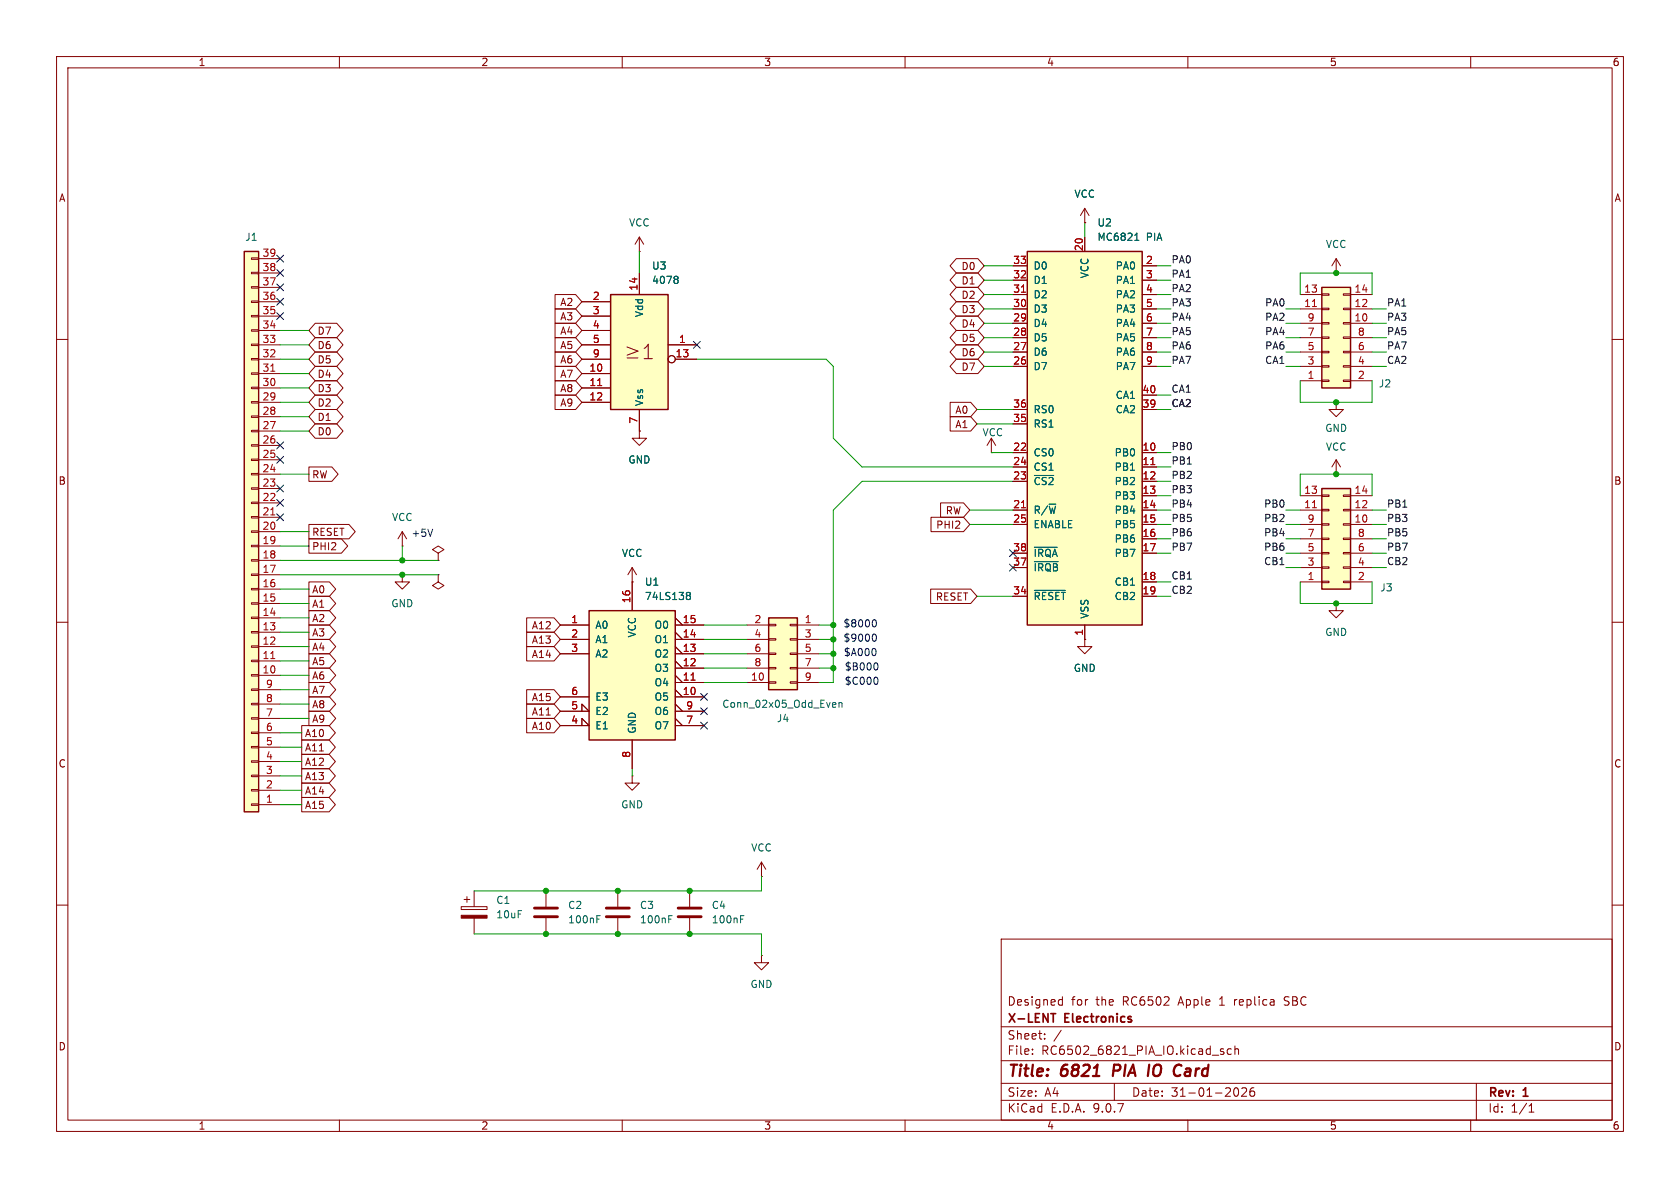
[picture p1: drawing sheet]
<svg xmlns="http://www.w3.org/2000/svg" width="297mm" height="210mm" viewBox="0 0 297 210" stroke-linecap="round" stroke-linejoin="round" font-family="sans-serif">
<g fill="none" stroke="#840000" stroke-width=".18">
<path d="M10 10h277v190h-277zM12 12h273v186h-273zM60 10v2M110 10v2M160 10v2M210 10v2M260 10v2M10 60h2M285 60h2M10 110h2M285 110h2M10 160h2"/>
<path d="M177 166h108v32h-108zM187.4 176.7l.4 .1M187.8 176.2v1.5M187.8 177.6l-.4 .1M227 177.6l.2 .1M227.2 176.3l-.2 .2 .2 .3M285 160h2M60 198v2M110 198v2M160 198v2M177 194.5h108M177 191.5h108"/>
<path d="M177 187.5h108M177 181.5h108M182.5 186.3v.1M182.5 185.5v.1M184.7 183.6v.1M184.7 182.8v.1M187.6 182.1l-1.3 2M197 191.5v3M210 198v2M215.8 185.8l.5 .2 .1 .1-.1 .2-.4 .1M215.8 185.5h.5M217.7 185.5l-.5-.1-.2 .3v.4l.1 .2h.6"/>
<path d="M218.3 192.4l.2-.1a.81 .81 0 0 1 .5 .6 .81 .81 0 0 1-.3 .8h-.4M218.3 185.5l.2-.1 .4 .1 .1 .9M218.3 184.9v1.5M219.5 192.4l.6-.1 .2 .1 .1 .3-.9 1.1h.9M221.7 192.3a.59 .59 0 0 0-.7 .6v.6l.1 .2 .4 .1 .2-.1 .1-.5-.1-.3h-.5l-.2 .3M260 198v2M261 191.5v6.5M270.3 196.6h.9M270.3 195.5l.4-.4v1.5"/>
</g>
<path d="M197 188.2l-.3 2M203.2 188.2l-.3 2M208.5 188.2l.4 .2M208.7 190l-.1 .1" fill="none" stroke="#840000" stroke-width=".4"/>
<path d="M185.8 179.2h.8" fill="none" stroke="#840000" stroke-width=".3"/>
<path d="M233.7 50.8h5.1v17.8h-5.1z" fill="#ffffc2"/>
<path d="M233.7 50.8h5.1v17.8h-5.1z" fill="none" stroke="#840000" stroke-width=".25"/>
<g fill="none" stroke="#840000" stroke-width=".18">
<path d="M229.9 59.7h3.8M229.9 57.2h3.8M229.9 54.6h3.8M229.9 52.1h3.8M233.7 59.6h1.2v.2h-1.2zM233.7 57h1.2v.3h-1.2zM233.7 54.5h1.2v.2h-1.2zM233.7 51.9h1.2v.3h-1.2zM237.5 59.6h1.3v.2h-1.3zM237.5 57h1.3v.3h-1.3zM237.5 54.5h1.3v.2h-1.3zM237.5 51.9h1.3v.3h-1.3z"/>
<path d="M238.8 59.7h3.8M238.8 57.2h3.8M238.8 54.6h3.8M238.8 52.1h3.8M229.9 67.3h3.8M229.9 64.8h3.8M229.9 62.2h3.8M233.7 67.2h1.2v.2h-1.2zM233.7 64.6h1.2v.3h-1.2zM233.7 62.1h1.2v.3h-1.2zM237.5 67.2h1.3v.2h-1.3zM237.5 64.6h1.3v.3h-1.3z"/>
<path d="M237.5 62.1h1.3v.3h-1.3zM238.8 67.3h3.8M238.8 64.8h3.8M238.8 62.2h3.8M71.1 96.5h.1M71.1 94l-.7 1.3M71.1 94l.8 1.3M71.1 94v2.5M134.6 168.9v1.3h1.3l-1.3 1.3-1.3-1.3h1.3M134.6 168.9h.1"/>
</g>
<path d="M232 54.2h.7" fill="none" stroke="#a90000" stroke-width=".18"/>
<path d="M104.1 108h15.3v22.8h-15.3z" fill="#ffffc2"/>
<path d="M104.1 108h15.3v22.8h-15.3z" fill="none" stroke="#840000" stroke-width=".25"/>
<g fill="none" stroke="#840000" stroke-width=".18">
<path d="M113 76.2v1.3h1.3l-1.3 1.2-1.2-1.2h1.2M113 76.2h.1M71.1 101.6v1.3h1.3l-1.3 1.2-1.3-1.2h1.3M71.1 101.6h.1M99.1 110.5h5M99.1 113h5M99.1 115.6h5M111.8 102.9v5.1M119.4 110.5h5.1M119.4 113h5.1M119.4 115.6h5.1M119.4 109.2l1.2 1.3"/>
<path d="M119.4 111.8l1.2 1.2M119.4 114.3l1.2 1.3M119.4 118.1h5.1M119.4 116.8l1.2 1.3M119.4 119.4l1.2 1.3M236.2 106.7v1.3h1.3l-1.3 1.2-1.3-1.2h1.3M236.2 106.7h.1M99.1 125.7h5l-1.2-1.2v1.2M99.1 128.3h5l-1.2-1.3v1.3M99.1 123.2h5M111.8 130.8v5.1M119.4 123.2h5.1"/>
<path d="M119.4 125.7h5.1M119.4 128.3h5.1M119.4 120.7h5.1M119.4 121.9l1.2 1.3M119.4 124.5l1.2 1.2M119.4 127l1.2 1.3M96.5 157.5v2.8M96.5 162.3v2.8"/>
</g>
<path d="M122.2 120.2h.7" fill="none" stroke="#a90000" stroke-width=".18"/>
<path d="M121.5 105.2l.1 .1M121.5 104.8l.3-.1 .2 .1 .1 .2-.3 .3M121.6 105.3h.2M121.6 105.3h-.1M121.8 105.3l.3 .2-.1 .4-.2 .1-.3-.1M105.5 162.5h.4M105.5 161.9h.6" fill="none" stroke="#006464" stroke-width=".18"/>
<path d="M94.5 160.5h4.1M94.5 162.1h4.1" fill="none" stroke="#840000" stroke-width=".51"/>
<path d="M43.2 44.5h2.5v99h-2.5z" fill="#ffffc2"/>
<path d="M43.2 44.5h2.5v99h-2.5z" fill="none" stroke="#840000" stroke-width=".25"/>
<g fill="none" stroke="#840000" stroke-width=".18">
<path d="M44.4 58.3h1.3v.2h-1.3zM44.4 55.8h1.3v.2h-1.3zM44.4 53.2h1.3v.3h-1.3zM44.4 50.7h1.3v.2h-1.3zM44.4 48.1h1.3v.3h-1.3zM44.4 45.6h1.3v.2h-1.3zM45.7 58.4h3.8M45.7 55.9h3.8M45.7 53.3h3.8M45.7 50.8h3.8M45.7 48.3h3.8M45.7 45.7h3.8"/>
<path d="M44.4 78.6h1.3v.3h-1.3zM44.4 76.1h1.3v.2h-1.3zM44.4 73.5h1.3v.3h-1.3zM44.4 71h1.3v.2h-1.3zM44.4 68.5h1.3v.2h-1.3zM44.4 65.9h1.3v.3h-1.3zM44.4 63.4h1.3v.2h-1.3zM44.4 60.8h1.3v.3h-1.3zM45.7 78.7h3.8M45.7 76.2h3.8M45.7 73.7h3.8M45.7 71.1h3.8"/>
<path d="M45.7 68.6h3.8M45.7 66h3.8M45.7 63.5h3.8M45.7 61h3.8M44.4 98.9h1.3v.3h-1.3zM44.4 96.4h1.3v.2h-1.3zM44.4 93.9h1.3v.2h-1.3zM44.4 91.3h1.3v.3h-1.3zM44.4 88.8h1.3v.2h-1.3zM44.4 86.2h1.3v.3h-1.3zM44.4 83.7h1.3v.2h-1.3zM44.4 81.2h1.3v.2h-1.3z"/>
<path d="M45.7 99.1h3.8M45.7 96.5h3.8M45.7 94h3.8M45.7 91.4h3.8M45.7 88.9h3.8M45.7 86.4h3.8M45.7 83.8h3.8M45.7 81.3h3.8M44.4 119.3h1.3v.2h-1.3zM44.4 116.7h1.3v.3h-1.3zM44.4 114.2h1.3v.2h-1.3zM44.4 111.6h1.3v.3h-1.3z"/>
<path d="M44.4 109.1h1.3v.2h-1.3zM44.4 106.6h1.3v.2h-1.3zM44.4 104h1.3v.3h-1.3zM44.4 101.5h1.3v.2h-1.3zM45.7 119.4h3.8M45.7 116.8h3.8M45.7 114.3h3.8M45.7 111.8h3.8M45.7 109.2h3.8M45.7 106.7h3.8M45.7 104.1h3.8M45.7 101.6h3.8"/>
<path d="M44.4 139.6h1.3v.2h-1.3zM44.4 137h1.3v.3h-1.3zM44.4 134.5h1.3v.2h-1.3zM44.4 132h1.3v.2h-1.3zM44.4 129.4h1.3v.3h-1.3zM44.4 126.9h1.3v.2h-1.3zM44.4 124.3h1.3v.3h-1.3zM44.4 121.8h1.3v.2h-1.3zM45.7 139.7h3.8M45.7 137.2h3.8M45.7 134.6h3.8M45.7 132.1h3.8"/>
<path d="M45.7 129.5h3.8M45.7 127h3.8M45.7 124.5h3.8M45.7 121.9h3.8M44.4 142.1h1.3v.3h-1.3zM45.7 142.2h3.8M121.9 157.5v2.8M134.6 154.9h.1M134.6 152.4l-.7 1.3M134.6 152.4l.8 1.3M134.6 152.4v2.5M121.9 162.3v2.8"/>
</g>
<path d="M47.9 65.6h.7M47.9 91h.7M47.9 116.4h.7" fill="none" stroke="#a90000" stroke-width=".18"/>
<path d="M119.9 160.5h4.1M119.9 162.1h4.1" fill="none" stroke="#840000" stroke-width=".51"/>
<path d="M130.9 162.5h.4M130.9 161.9h.6" fill="none" stroke="#006464" stroke-width=".18"/>
<path d="M233.7 86.4h5.1v17.7h-5.1z" fill="#ffffc2"/>
<path d="M233.7 86.4h5.1v17.7h-5.1z" fill="none" stroke="#840000" stroke-width=".25"/>
<g fill="none" stroke="#840000" stroke-width=".18">
<path d="M175.3 77.5l-.8 1.2M175.3 77.5l.7 1.2M175.3 77.5v2.5M175.3 80h.1M229.9 97.8h3.8M229.9 95.3h3.8M229.9 92.7h3.8M229.9 90.2h3.8M229.9 87.6h3.8M233.7 97.7h1.2v.2h-1.2zM233.7 95.1h1.2v.3h-1.2zM233.7 92.6h1.2v.2h-1.2z"/>
<path d="M233.7 90h1.2v.3h-1.2zM233.7 87.5h1.2v.3h-1.2zM237.5 97.7h1.3v.2h-1.3zM237.5 95.1h1.3v.3h-1.3zM237.5 92.6h1.3v.2h-1.3zM237.5 90h1.3v.3h-1.3zM237.5 87.5h1.3v.3h-1.3zM238.8 97.8h3.8M238.8 95.3h3.8M238.8 92.7h3.8M238.8 90.2h3.8M238.8 87.6h3.8"/>
<path d="M111.8 102.9h.1M111.8 100.3l-.8 1.3M111.8 100.3l.7 1.3M111.8 100.3v2.6M229.9 102.9h3.8M229.9 100.3h3.8M233.7 102.7h1.2v.3h-1.2zM233.7 100.2h1.2v.3h-1.2zM237.5 102.7h1.3v.3h-1.3zM237.5 100.2h1.3v.3h-1.3zM238.8 102.9h3.8M238.8 100.3h3.8"/>
</g>
<path d="M232 89.8h.7" fill="none" stroke="#a90000" stroke-width=".18"/>
<path d="M107.9 52.1h10.2v20.3h-10.2z" fill="#ffffc2"/>
<path d="M107.9 52.1h10.2v20.3h-10.2z" fill="none" stroke="#840000" stroke-width=".25"/>
<g fill="none" stroke="#840000" stroke-width=".18">
<path d="M102.9 53.3h5M102.9 55.9h5M102.9 58.4h5M113 44.5h.1M113 41.9v2.6M113 48.3v3.8M113 41.9l-.7 1.3M113 41.9l.8 1.3M102.9 61h5M102.9 63.5h5M102.9 66h5M102.9 68.6h5"/>
<path d="M102.9 71.1h5M110.9 63.3h1.9M110.9 61.3l1.9 .8-1.9 .7M113 72.4v3.8M113.9 63.4h1.4M113.9 61.6l.7-.7v2.5M118.1 61h5.1M119.4 63.5h3.8M77.5 101.6v1.3l1 .6-1 .6-1-.6 1-.6M77.5 101.6h.1"/>
<circle cx="118.7" cy="63.5" r=".63"/>
</g>
<path d="M105.7 68.2h.7" fill="none" stroke="#a90000" stroke-width=".18"/>
<path d="M119.6 48.8l.3 .3-.3 .3 .3 .2v.3l-.3 .2" fill="none" stroke="#006464" stroke-width=".18"/>
<path d="M135.9 109.2h5.1v12.7h-5.1z" fill="#ffffc2"/>
<path d="M135.9 109.2h5.1v12.7h-5.1z" fill="none" stroke="#840000" stroke-width=".25"/>
<g fill="none" stroke="#840000" stroke-width=".18">
<path d="M191.8 39.4h.1M191.8 36.8l-.8 1.3M191.8 36.8l.7 1.3M191.8 36.8v2.6M77.5 97.8l1-.6-1-.7-1 .7 1 .6v1.3M77.5 99.1h.1M236.2 83.8h.1M236.2 81.3l-.7 1.3M236.2 81.3l.8 1.3M236.2 81.3v2.5M132.1 110.5h3.8M132.1 113h3.8"/>
<path d="M132.1 115.6h3.8M132.1 118.1h3.8M135.9 110.4h1.3v.2h-1.3zM135.9 112.9h1.3v.3h-1.3zM135.9 115.4h1.3v.3h-1.3zM135.9 118h1.3v.2h-1.3zM139.7 110.4h1.3v.2h-1.3zM139.7 112.9h1.3v.3h-1.3zM139.7 115.4h1.3v.3h-1.3zM139.7 118h1.3v.2h-1.3zM141 110.5h3.8M141 113h3.8"/>
<path d="M141 115.6h3.8M141 118.1h3.8M191.8 113v1.3h1.2l-1.2 1.3-1.3-1.3h1.3M191.8 113h.1M111.8 137.2v1.2h1.2l-1.2 1.3-1.3-1.3h1.3M111.8 137.2h.1M132.1 120.7h3.8M135.9 120.5h1.3v.3h-1.3zM139.7 120.5h1.3v.3h-1.3zM141 120.7h3.8M82 159h1.1M82.5 158.5v1"/>
<path d="M83.8 157.5v2.8M109.2 157.5v2.8M81.5 160.3h4.6v.5h-4.6zM83.8 162.3v2.8M109.2 162.3v2.8"/>
</g>
<path d="M147.4 124.2l.3 .1 .1 .2-.6 .1M147.7 125h-.3M148.3 124.3l.2-.1 .3 .1 .1 .7M148.3 124.2v.8M118.2 162.5h.4M118.2 161.9h.6" fill="none" stroke="#006464" stroke-width=".18"/>
<path d="M107.2 160.5h4.1M107.2 162.1h4.1" fill="none" stroke="#840000" stroke-width=".51"/>
<path d="M81.5 161.8h4.6v.5h-4.6z" fill="#840000" stroke="#840000" stroke-width=".18"/>
<path d="M181.6 44.5h20.3v66h-20.3z" fill="#ffffc2"/>
<path d="M181.6 44.5h20.3v66h-20.3z" fill="none" stroke="#840000" stroke-width=".25"/>
<g fill="none" stroke="#840000" stroke-width=".18">
<path d="M191.8 39.4h.1M55.7 57.1h3.8l1.1 1.3-1.1 1.3h-3.8l-1.1-1.3zM55.7 59.7h3.8l1.1 1.3-1.1 1.2h-3.8l-1.1-1.2zM98.1 59.7h3.7l1.1 1.3-1.1 1.2h-3.7zM98.1 54.6h3.7l1.1 1.3-1.1 1.3h-3.7zM98.1 57.1h3.7l1.1 1.3-1.1 1.3h-3.7zM98.1 52.1h3.7l1.1 1.2-1.1 1.3h-3.7zM102.9 53.3h5M102.9 55.9h5M102.9 58.4h5M113 48.3v3.8M169.1 58.4h3.8l1.1 1.3-1.1 1.3h-3.8l-1.1-1.3z"/>
<path d="M169.1 53.3h3.8l1.1 1.3-1.1 1.3h-3.8l-1.1-1.3zM169.1 55.9h3.8l1.1 1.3-1.1 1.2h-3.8l-1.1-1.2zM169.1 50.8h3.8l1.1 1.3-1.1 1.2h-3.8l-1.1-1.2zM169.1 45.7h3.8l1.1 1.3-1.1 1.3h-3.8l-1.1-1.3zM169.1 48.3h3.8l1.1 1.2-1.1 1.3h-3.8l-1.1-1.3zM179.1 47h2.5M179.1 49.5h2.5M179.1 52.1h2.5M179.1 54.6h2.5M179.1 57.2h2.5M179.1 59.7h2.5M191.8 41.9v2.6"/>
<path d="M201.9 47h2.6M201.9 49.5h2.6M201.9 52.1h2.6M201.9 54.6h2.6M201.9 57.2h2.6M201.9 59.7h2.6M236.2 48.3h.1M236.2 45.7l-.7 1.3M236.2 45.7l.8 1.3M236.2 45.7v2.6M55.7 64.8h3.8l1.1 1.2-1.1 1.3h-3.8l-1.1-1.3zM55.7 67.3h3.8l1.1 1.3-1.1 1.3h-3.8l-1.1-1.3z"/>
<path d="M55.7 62.2h3.8l1.1 1.3-1.1 1.3h-3.8l-1.1-1.3zM55.7 74.9h3.8l1.1 1.3-1.1 1.3h-3.8l-1.1-1.3zM55.7 72.4h3.8l1.1 1.3-1.1 1.2h-3.8l-1.1-1.2zM55.7 69.8h3.8l1.1 1.3-1.1 1.3h-3.8l-1.1-1.3zM98.1 69.8h3.7l1.1 1.3-1.1 1.3h-3.7zM98.1 64.8h3.7l1.1 1.2-1.1 1.3h-3.7zM98.1 67.3h3.7l1.1 1.3-1.1 1.3h-3.7zM98.1 62.2h3.7l1.1 1.3-1.1 1.3h-3.7zM102.9 61h5M102.9 63.5h5M102.9 66h5M102.9 68.6h5"/>
<path d="M102.9 71.1h5M113 76.2h.1M113 72.4v3.8M118.1 61h5.1M119.4 63.5h3.8M168 73.7h3.6l1.1 1.2-1.1 1.3h-3.6zM168 71.1h3.6l1.1 1.3-1.1 1.3h-3.6zM169.1 63.5h3.8l1.1 1.3-1.1 1.2h-3.8l-1.1-1.2zM169.1 61h3.8l1.1 1.2-1.1 1.3h-3.8l-1.1-1.3zM179.1 62.2h2.5M179.1 64.8h2.5M179.1 72.4h2.5"/>
<path d="M179.1 74.9h2.5M201.9 62.2h2.6M201.9 64.8h2.6M201.9 72.4h2.6M201.9 69.9h2.6M236.2 71.1v1.3h1.3l-1.3 1.3-1.3-1.3h1.3M236.2 71.1h.1M54.6 92.7h7.1l1.1 1.3-1.1 1.3h-7.1zM54.6 82.5h4.1l1.1 1.3-1.1 1.3h-4.1zM54.6 95.2h5.8l1.1 1.3-1.1 1.3h-5.8zM164.6 91.4h5.7l1.1 1.3-1.1 1.3h-5.7zM166.3 88.9h4l1.1 1.3-1.1 1.2h-4z"/>
<path d="M179.1 80h2.5M179.1 82.6h2.5M179.1 85.1h2.5M179.1 90.2h2.5M179.1 92.7h2.5M179.1 97.8h2.5M201.9 80h2.6M201.9 82.6h2.6M201.9 85.1h2.6M201.9 90.2h2.6M201.9 92.7h2.6M201.9 97.8h2.6"/>
<path d="M201.9 87.6h2.6M201.9 95.3h2.6M54.6 113h3.6l1.2 1.3-1.2 1.3h-3.6zM54.6 115.6h3.6l1.2 1.2-1.2 1.3h-3.6zM54.6 118.1h3.6l1.2 1.3-1.2 1.3h-3.6zM54.6 105.4h3.6l1.2 1.3-1.2 1.3h-3.6zM54.6 107.9h3.6l1.2 1.3-1.2 1.3h-3.6zM54.6 102.9h3.6l1.2 1.2-1.2 1.3h-3.6zM54.6 110.5h3.6l1.2 1.3-1.2 1.2h-3.6zM93.1 111.8h4.8l1.2 1.2-1.2 1.3h-4.8zM93.1 114.3h4.8l1.2 1.3-1.2 1.2h-4.8zM93.1 109.2h4.8l1.2 1.3-1.2 1.3h-4.8z"/>
<path d="M99.1 110.5h5M99.1 113h5M99.1 115.6h5M111.8 102.9h.1M111.8 102.9v5.1M119.4 110.5h5.1M119.4 113h5.1M119.4 115.6h5.1M119.4 109.2l1.2 1.3M119.4 111.8l1.2 1.2M119.4 114.3l1.2 1.3M119.4 118.1h5.1"/>
<path d="M119.4 116.8l1.2 1.3M119.4 119.4l1.2 1.3M164.5 104.1h7.1l1.1 1.3-1.1 1.3h-7.1zM179.1 100.3h2.5M179.1 105.4h2.5M191.8 113h.1M191.8 110.5v2.5M201.9 105.4h2.6M201.9 102.9h2.6M53.3 138.4h4.9l1.1 1.3-1.1 1.3h-4.9zM53.3 135.9h4.9l1.1 1.3-1.1 1.2h-4.9zM53.3 133.3h4.9l1.1 1.3-1.1 1.3h-4.9z"/>
<path d="M53.3 128.3h4.9l1.1 1.2-1.1 1.3h-4.9zM53.3 130.8h4.9l1.1 1.3-1.1 1.3h-4.9zM54.6 120.6h3.6l1.2 1.3-1.2 1.3h-3.6zM54.6 125.7h3.6l1.2 1.3-1.2 1.3h-3.6zM54.6 123.2h3.6l1.2 1.3-1.2 1.2h-3.6zM93.1 127h4.8l1.2 1.3-1.2 1.2h-4.8zM93.1 124.5h4.8l1.2 1.2-1.2 1.3h-4.8zM93.1 121.9h4.8l1.2 1.3-1.2 1.3h-4.8zM99.1 125.7h5l-1.2-1.2v1.2M99.1 128.3h5l-1.2-1.3v1.3M99.1 123.2h5M111.8 130.8v5.1"/>
<path d="M119.4 123.2h5.1M119.4 125.7h5.1M119.4 128.3h5.1M119.4 120.7h5.1M119.4 121.9l1.2 1.3M119.4 124.5l1.2 1.2M119.4 127l1.2 1.3M53.3 141h4.9l1.1 1.2-1.1 1.3h-4.9z"/>
<circle cx="118.7" cy="63.5" r=".63"/>
</g>
<path d="M180.6 51.7h.7M105.7 68.2h.7M180.6 89.8h.7M203.4 82.1h.8M122.2 120.2h.7" fill="none" stroke="#a90000" stroke-width=".18"/>
<path d="M119.6 48.8l.3 .3-.3 .3 .3 .2v.3l-.3 .2M200.6 42.5h.7M200.9 41.4l.1-.2v1.3M182.9 84h3.4M182.9 96.7h4M182.9 99.3h4.2M121.5 105.2l.1 .1M121.5 104.8l.3-.1 .2 .1 .1 .2-.3 .3M121.6 105.3h.2M121.6 105.3h-.1M121.8 105.3l.3 .2-.1 .4-.2 .1-.3-.1M182.9 104.4h5.4" fill="none" stroke="#006464" stroke-width=".18"/>
<g fill="none" stroke="#009600" stroke-width=".18">
<path d="M191.8 39.4v2.5M49.5 58.4h5.1M113 44.5v3.8M174 54.6h5.1M174 52.1h5.1M174 49.5h5.1M174 47h5.1M174 59.7h5.1M174 57.2h5.1M204.5 54.6h2.5M204.5 52.1h2.5M204.5 49.5h2.5"/>
<path d="M204.5 47h2.5M204.5 59.7h2.5M204.5 57.2h2.5M227.3 54.6h2.6M227.3 59.7h2.6M227.3 57.2h2.6M229.9 52.1v-3.8h12.7v3.8M242.6 54.6h2.5M242.6 59.7h2.5M242.6 57.2h2.5M49.5 61h5.1M49.5 63.5h5.1"/>
<path d="M49.5 68.6h5.1M49.5 76.2h5.1M49.5 73.7h5.1M49.5 71.1h5.1M49.5 66h5.1M123.2 63.5h22.8l1.3 1.3v12.7l5.1 5.1h26.7M172.7 74.9h6.4M172.7 72.4h6.4M174 64.8h5.1M174 62.2h5.1M204.5 64.8h2.5M204.5 62.2h2.5"/>
<path d="M204.5 72.4h2.5M204.5 69.9h2.5M227.3 64.8h2.6M227.3 62.2h2.6M229.9 67.3v3.8h12.7v-3.8M242.6 64.8h2.5M242.6 62.2h2.5M49.5 96.5h5.1M49.5 94h5.1M49.5 99.1h28M49.5 83.8h5.1M71.1 96.5v2.6"/>
<path d="M171.4 90.2h7.7M171.4 92.7h7.7M175.3 80h3.8M179.1 85.1h-26.7l-5.1 5.1v30.5h-2.5M204.5 80h2.5M204.5 85.1h2.5M204.5 82.6h2.5M204.5 90.2h2.5M204.5 92.7h2.5M204.5 95.3h2.5M204.5 97.8h2.5M204.5 87.6h2.5"/>
<path d="M227.3 90.2h2.6M227.3 92.7h2.6M227.3 95.3h2.6M227.3 97.8h2.6M229.9 87.6v-3.8h12.7v3.8M242.6 90.2h2.5M242.6 92.7h2.5M242.6 95.3h2.5M242.6 97.8h2.5M49.5 106.7h5.1M49.5 104.1h5.1M49.5 101.6h28"/>
<path d="M49.5 111.8h5.1M49.5 109.2h5.1M49.5 119.4h5.1M49.5 116.8h5.1M49.5 114.3h5.1M124.5 113h7.6M124.5 118.1h7.6M124.5 115.6h7.6M124.5 110.5h7.6M144.8 113h2.5M144.8 118.1h2.5M144.8 115.6h2.5"/>
<path d="M144.8 110.5h2.5M172.7 105.4h6.4M204.5 105.4h2.5M204.5 102.9h2.5M227.3 100.3h2.6M229.9 102.9v3.8h12.7v-3.8M242.6 100.3h2.5M49.5 139.7h3.8M49.5 137.2h3.8M49.5 134.6h3.8M49.5 121.9h5.1M49.5 124.5h5.1"/>
<path d="M49.5 129.5h3.8M49.5 127h5.1M49.5 132.1h3.8M111.8 135.9v1.3M124.5 120.7h7.6M49.5 142.2h3.8M134.6 154.9v2.6h-50.8M83.8 165.1h50.8v3.8"/>
</g>
<g fill="none" stroke="#000084" stroke-width=".18">
<path d="M48.9 47.7l1.2 1.2M48.9 50.2l1.2 1.2M48.9 45.1l1.2 1.2M48.9 55.3l1.2 1.2M48.9 52.7l1.2 1.2M50.1 47.7l-1.2 1.2M50.1 50.2l-1.2 1.2M50.1 45.1l-1.2 1.2M50.1 55.3l-1.2 1.2M50.1 52.7l-1.2 1.2M48.9 78.1l1.2 1.2M50.1 78.1l-1.2 1.2"/>
<path d="M122.6 60.4l1.2 1.2M123.8 60.4l-1.2 1.2M48.9 90.8l1.2 1.2M48.9 80.7l1.2 1.2M48.9 85.8l1.2 1.2M48.9 88.3l1.2 1.2M50.1 90.8l-1.2 1.2M50.1 80.7l-1.2 1.2M50.1 85.8l-1.2 1.2M50.1 88.3l-1.2 1.2M178.5 97.2l1.2 1.2M178.5 99.7l1.2 1.2"/>
<path d="M179.7 97.2l-1.2 1.2M179.7 99.7l-1.2 1.2M123.9 122.6l1.2 1.2M123.9 127.7l1.2 1.2M123.9 125.1l1.2 1.2M125.1 122.6l-1.2 1.2M125.1 127.7l-1.2 1.2M125.1 125.1l-1.2 1.2"/>
</g>
<path d="M76.5 93.5l-.4 1.3M154.4 112.2l.1-.1a.68 .68 0 0 1 .4 .6 .68 .68 0 0 1-.4 .7l-.1-.1M154.4 109.6l.1-.1a.68 .68 0 0 1 .4 .7 .68 .68 0 0 1-.4 .6h-.1M154.7 114.8l.2 .3-.2 .7M154.9 119.7a.79 .79 0 0 1 0 1.3M154.9 117.2a.79 .79 0 0 1 0 1.2" fill="none" stroke="#0000c2" stroke-width=".18"/>
<g fill="#009600" stroke="#009600" stroke-width=".18">
<circle cx="147.3" cy="118.1" r=".46"/>
<circle cx="147.3" cy="115.6" r=".46"/>
<circle cx="147.3" cy="113" r=".46"/>
<circle cx="147.3" cy="110.5" r=".46"/>
<circle cx="121.9" cy="165.1" r=".46"/>
<circle cx="109.2" cy="157.5" r=".46"/>
<circle cx="109.2" cy="165.1" r=".46"/>
<circle cx="96.5" cy="157.5" r=".46"/>
<circle cx="96.5" cy="165.1" r=".46"/>
<circle cx="121.9" cy="157.5" r=".46"/>
<circle cx="71.1" cy="99.1" r=".46"/>
<circle cx="71.1" cy="101.6" r=".46"/>
<circle cx="236.2" cy="106.7" r=".46"/>
<circle cx="236.2" cy="83.8" r=".46"/>
<circle cx="236.2" cy="71.1" r=".46"/>
<circle cx="236.2" cy="48.3" r=".46"/>
</g>
<g font-size="2.8" fill="#840000">
<text x="178" y="190.9">Title:</text>
<text x="187.7" y="190.9">6821</text>
<text x="197.6" y="190.9">PIA</text>
<text x="204.6" y="190.9">IO</text>
<text x="210" y="190.9">Card</text>
</g>
<g font-size="2.1" fill="#840000">
<text x="178" y="178">Designed</text>
<text x="189.4" y="178">for</text>
<text x="193.8" y="178">the</text>
<text x="198.6" y="178">RC6502</text>
<text x="208.6" y="178">Apple</text>
<text x="216" y="178">1</text>
<text x="218.7" y="178">replica</text>
<text x="227.7" y="178">SBC</text>
<text x="178" y="184">Sheet:</text>
<text x="178" y="181.2">X-LENT</text>
<text x="188.3" y="181.2">Electronics</text>
<text x="178" y="186.7">File:</text>
<text x="184.1" y="186.7">RC6502_6821_PIA_IO.kicad_sch</text>
<text x="178" y="196.9">KiCad</text>
<text x="178" y="194.1">Size:</text>
<text x="184.7" y="194.1">A4</text>
<text x="185.7" y="196.9">E.D.A.</text>
<text x="193.3" y="196.9">9.0.7</text>
<text x="200" y="194.1">Date:</text>
<text x="207" y="194.1">31-01-2026</text>
<text x="263" y="194.3">Rev:</text>
<text x="263" y="196.9">Id:</text>
<text x="267.1" y="196.9">1/1</text>
<text x="269.4" y="194.3">1</text>
</g>
<g font-size="1.8" fill="#840000">
<text x="35" y="11.9">1</text>
<text x="85" y="11.9">2</text>
<text x="135" y="11.9">3</text>
<text x="185" y="11.9">4</text>
<text x="235" y="11.9">5</text>
<text x="285" y="11.9">6</text>
<text x="10.3" y="35.9">A</text>
<text x="285.3" y="35.9">A</text>
<text x="169.9" y="47.9">D0</text>
<text x="169.9" y="53">D2</text>
<text x="169.9" y="50.5">D1</text>
<text x="56" y="59.4">D7</text>
<text x="98.9" y="56.8">A3</text>
<text x="98.9" y="59.4">A4</text>
<text x="98.9" y="54.3">A2</text>
<text x="169.9" y="55.6">D3</text>
<text x="169.9" y="58.1">D4</text>
<text x="56" y="61.9">D6</text>
<text x="56" y="64.5">D5</text>
<text x="98.9" y="61.9">A5</text>
<text x="98.9" y="64.5">A6</text>
<text x="169.9" y="65.7">D7</text>
<text x="169.9" y="60.6">D5</text>
<text x="169.9" y="63.2">D6</text>
<text x="56" y="67">D4</text>
<text x="56" y="69.5">D3</text>
<text x="98.9" y="67">A7</text>
<text x="98.9" y="69.5">A8</text>
<text x="56" y="77.2">D0</text>
<text x="56" y="74.6">D1</text>
<text x="56" y="72.1">D2</text>
<text x="98.9" y="72.1">A9</text>
<text x="168.8" y="75.9">A1</text>
<text x="168.8" y="73.3">A0</text>
<text x="10.3" y="85.9">B</text>
<text x="55.1" y="84.8">RW</text>
<text x="285.3" y="85.9">B</text>
<text x="55.1" y="94.9">RESET</text>
<text x="165.4" y="93.7">PHI2</text>
<text x="167.1" y="91.1">RW</text>
<text x="55.1" y="97.5">PHI2</text>
<text x="55.1" y="107.6">A1</text>
<text x="55.1" y="105.1">A0</text>
<text x="165.3" y="106.4">RESET</text>
<text x="55.1" y="110.2">A2</text>
<text x="55.1" y="112.7">A3</text>
<text x="93.9" y="114">A13</text>
<text x="93.9" y="111.4">A12</text>
<text x="55.1" y="115.3">A4</text>
<text x="55.1" y="117.8">A5</text>
<text x="93.9" y="116.5">A14</text>
<text x="55.1" y="122.9">A7</text>
<text x="55.1" y="120.3">A6</text>
<text x="55.1" y="125.4">A8</text>
<text x="93.9" y="124.1">A15</text>
<text x="53.8" y="130.5">A10</text>
<text x="55.1" y="128">A9</text>
<text x="93.9" y="129.2">A10</text>
<text x="93.9" y="126.7">A11</text>
<text x="10.3" y="135.9">C</text>
<text x="53.8" y="135.6">A12</text>
<text x="53.8" y="133">A11</text>
<text x="285.3" y="135.9">C</text>
<text x="53.8" y="140.7">A14</text>
<text x="53.8" y="138.1">A13</text>
<text x="53.8" y="143.2">A15</text>
<text x="10.3" y="185.9">D</text>
<text x="285.3" y="185.9">D</text>
<text x="35" y="199.9">1</text>
<text x="85" y="199.9">2</text>
<text x="135" y="199.9">3</text>
<text x="185" y="199.9">4</text>
<text x="235" y="199.9">5</text>
<text x="285" y="199.9">6</text>
</g>
<g font-size="1.8" fill="#006464">
<text x="189.9" y="35.2">VCC</text>
<text x="111.1" y="40.2">VCC</text>
<text x="193.9" y="40.2">U2</text>
<text x="43.3" y="42.8">J1</text>
<text x="115.2" y="47.9">U3</text>
<text x="182.6" y="47.9">D0</text>
<text x="193.9" y="42.8">MC6821</text>
<text x="197.1" y="47.9">PA0</text>
<text x="202.7" y="42.8">PIA</text>
<text x="234.3" y="44">VCC</text>
<text x="115.2" y="50.4">4078</text>
<text x="182.6" y="50.4">D1</text>
<text x="182.6" y="52.9">D2</text>
<text x="192.6" y="49.3" transform="rotate(-90 192.6 49.3)">VCC</text>
<text x="197.1" y="50.4">PA1</text>
<text x="197.1" y="52.9">PA2</text>
<text x="113.9" y="56.2" transform="rotate(-90 113.9 56.2)">Vdd</text>
<text x="182.6" y="55.5">D3</text>
<text x="182.6" y="58">D4</text>
<text x="197.1" y="55.5">PA3</text>
<text x="197.1" y="58">PA4</text>
<text x="182.6" y="60.6">D5</text>
<text x="182.6" y="63.1">D6</text>
<text x="182.6" y="65.6">D7</text>
<text x="197.1" y="60.6">PA5</text>
<text x="197.1" y="63.1">PA6</text>
<text x="197.1" y="65.6">PA7</text>
<text x="113.9" y="71.9" transform="rotate(-90 113.9 71.9)">Vss</text>
<text x="197.1" y="70.7">CA1</text>
<text x="243.7" y="68.7">J2</text>
<text x="173.6" y="77.3">VCC</text>
<text x="182.6" y="73.3">RS0</text>
<text x="182.6" y="75.8">RS1</text>
<text x="197.1" y="73.3">CA2</text>
<text x="234.2" y="76.6">GND</text>
<text x="111" y="82.1">GND</text>
<text x="182.6" y="80.9">CS0</text>
<text x="182.6" y="83.4">CS1</text>
<text x="197" y="80.9">PB0</text>
<text x="197" y="83.4">PB1</text>
<text x="234.3" y="79.9">VCC</text>
<text x="182.6" y="86">~{CS2}</text>
<text x="197" y="86">PB2</text>
<text x="197" y="88.5">PB3</text>
<text x="69.2" y="92.3">VCC</text>
<text x="182.6" y="91">R/~{W}</text>
<text x="182.6" y="93.6">ENABLE</text>
<text x="197" y="91">PB4</text>
<text x="197" y="93.6">PB5</text>
<text x="109.8" y="98.7">VCC</text>
<text x="182.6" y="98.7">~{IRQA}</text>
<text x="182.6" y="101.2">~{IRQB}</text>
<text x="197" y="96.1">PB6</text>
<text x="197" y="98.7">PB7</text>
<text x="69.1" y="107.5">GND</text>
<text x="113.9" y="106.3">74LS138</text>
<text x="113.9" y="103.7">U1</text>
<text x="182.6" y="106.3">~{RESET}</text>
<text x="197" y="103.7">CB1</text>
<text x="197" y="106.3">CB2</text>
<text x="243.9" y="104.7">J3</text>
<text x="105.2" y="111.4">A0</text>
<text x="105.2" y="113.9">A1</text>
<text x="112.6" y="112.8" transform="rotate(-90 112.6 112.8)">VCC</text>
<text x="115.6" y="111.4">O0</text>
<text x="115.6" y="113.9">O1</text>
<text x="192.6" y="109.5" transform="rotate(-90 192.6 109.5)">VSS</text>
<text x="234.2" y="112.6">GND</text>
<text x="105.2" y="116.4">A2</text>
<text x="115.6" y="116.4">O2</text>
<text x="115.6" y="119">O3</text>
<text x="189.7" y="119">GND</text>
<text x="105.2" y="124.1">E3</text>
<text x="115.6" y="121.5">O4</text>
<text x="115.6" y="124.1">O5</text>
<text x="127.6" y="125.3">Conn_02x05_Odd_Even</text>
<text x="105.2" y="126.6">E2</text>
<text x="105.2" y="129.1">E1</text>
<text x="112.6" y="129.8" transform="rotate(-90 112.6 129.8)">GND</text>
<text x="115.6" y="126.6">O6</text>
<text x="115.6" y="129.1">O7</text>
<text x="137.2" y="127.9">J4</text>
<text x="109.7" y="143.1">GND</text>
<text x="132.7" y="150.7">VCC</text>
<text x="87.6" y="160">C1</text>
<text x="100.3" y="160.9">C2</text>
<text x="113" y="160.9">C3</text>
<text x="125.7" y="160.9">C4</text>
<text x="87.6" y="162.5">10uF</text>
<text x="100.3" y="163.4">100nF</text>
<text x="113" y="163.4">100nF</text>
<text x="125.7" y="163.4">100nF</text>
<text x="132.6" y="174.9">GND</text>
</g>
<g font-size="1.8" fill="#a90000">
<text x="46.3" y="45.5">39</text>
<text x="179" y="46.7">33</text>
<text x="191.5" y="44.5" transform="rotate(-90 191.5 44.5)">20</text>
<text x="202.5" y="46.7">2</text>
<text x="46.3" y="53.1">36</text>
<text x="46.3" y="50.5">37</text>
<text x="46.3" y="48">38</text>
<text x="104.7" y="53.1">2</text>
<text x="112.8" y="51.5" transform="rotate(-90 112.8 51.5)">14</text>
<text x="179" y="49.3">32</text>
<text x="179" y="51.8">31</text>
<text x="202.5" y="49.3">3</text>
<text x="202.5" y="51.8">4</text>
<text x="230.5" y="51.8">13</text>
<text x="239.4" y="51.8">14</text>
<text x="46.3" y="58.2">34</text>
<text x="46.3" y="55.6">35</text>
<text x="104.7" y="55.6">3</text>
<text x="104.7" y="58.2">4</text>
<text x="179" y="54.4">30</text>
<text x="179" y="56.9">29</text>
<text x="179" y="59.4">28</text>
<text x="202.5" y="54.4">5</text>
<text x="202.5" y="56.9">6</text>
<text x="202.5" y="59.4">7</text>
<text x="230.5" y="54.4">11</text>
<text x="231.1" y="59.4">7</text>
<text x="231.1" y="56.9">9</text>
<text x="239.4" y="56.9">10</text>
<text x="239.4" y="54.4">12</text>
<text x="240" y="59.4">8</text>
<text x="46.3" y="65.8">31</text>
<text x="46.3" y="63.2">32</text>
<text x="46.3" y="60.7">33</text>
<text x="104.1" y="65.8">10</text>
<text x="104.7" y="60.7">5</text>
<text x="104.7" y="63.2">9</text>
<text x="119.3" y="63.2">13</text>
<text x="119.9" y="60.7">1</text>
<text x="179" y="62">27</text>
<text x="179" y="64.5">26</text>
<text x="202.5" y="62">8</text>
<text x="202.5" y="64.5">9</text>
<text x="231.1" y="64.5">3</text>
<text x="231.1" y="62">5</text>
<text x="240" y="64.5">4</text>
<text x="240" y="62">6</text>
<text x="46.3" y="70.9">29</text>
<text x="46.3" y="68.3">30</text>
<text x="104.1" y="68.3">11</text>
<text x="104.1" y="70.9">12</text>
<text x="201.9" y="69.6">40</text>
<text x="231.1" y="67.1">1</text>
<text x="240" y="67.1">2</text>
<text x="46.3" y="75.9">27</text>
<text x="46.3" y="73.4">28</text>
<text x="112.8" y="75" transform="rotate(-90 112.8 75)">7</text>
<text x="179" y="72.1">36</text>
<text x="179" y="74.7">35</text>
<text x="201.9" y="72.1">39</text>
<text x="46.3" y="83.6">24</text>
<text x="46.3" y="81">25</text>
<text x="46.3" y="78.5">26</text>
<text x="179" y="79.8">22</text>
<text x="179" y="82.3">24</text>
<text x="201.9" y="79.8">10</text>
<text x="201.9" y="82.3">11</text>
<text x="46.3" y="88.6">22</text>
<text x="46.3" y="86.1">23</text>
<text x="179" y="84.8">23</text>
<text x="179" y="89.9">21</text>
<text x="201.9" y="84.8">12</text>
<text x="201.9" y="87.4">13</text>
<text x="201.9" y="89.9">14</text>
<text x="230.5" y="89.9">11</text>
<text x="230.5" y="87.4">13</text>
<text x="239.4" y="89.9">12</text>
<text x="239.4" y="87.4">14</text>
<text x="46.3" y="93.7">20</text>
<text x="46.3" y="91.2">21</text>
<text x="179" y="92.5">25</text>
<text x="201.9" y="92.5">15</text>
<text x="201.9" y="95">16</text>
<text x="231.1" y="95">7</text>
<text x="231.1" y="92.5">9</text>
<text x="239.4" y="92.5">10</text>
<text x="240" y="95">8</text>
<text x="46.3" y="101.3">17</text>
<text x="46.3" y="98.8">18</text>
<text x="46.3" y="96.3">19</text>
<text x="179" y="97.5">38</text>
<text x="179" y="100.1">37</text>
<text x="201.9" y="97.5">17</text>
<text x="231.1" y="100.1">3</text>
<text x="231.1" y="97.5">5</text>
<text x="240" y="100.1">4</text>
<text x="240" y="97.5">6</text>
<text x="46.3" y="106.4">15</text>
<text x="46.3" y="103.9">16</text>
<text x="111.5" y="106.7" transform="rotate(-90 111.5 106.7)">16</text>
<text x="179" y="105.2">34</text>
<text x="201.9" y="102.6">18</text>
<text x="201.9" y="105.2">19</text>
<text x="231.1" y="102.6">1</text>
<text x="240" y="102.6">2</text>
<text x="46.3" y="111.5">13</text>
<text x="46.3" y="109">14</text>
<text x="100.9" y="110.2">1</text>
<text x="100.9" y="112.8">2</text>
<text x="120.6" y="110.2">15</text>
<text x="120.6" y="112.8">14</text>
<text x="133.3" y="110.2">2</text>
<text x="133.3" y="112.8">4</text>
<text x="142.2" y="110.2">1</text>
<text x="142.2" y="112.8">3</text>
<text x="191.5" y="112.5" transform="rotate(-90 191.5 112.5)">1</text>
<text x="46.3" y="119.1">10</text>
<text x="46.3" y="116.6">11</text>
<text x="46.3" y="114">12</text>
<text x="100.9" y="115.3">3</text>
<text x="120.6" y="115.3">13</text>
<text x="120.6" y="117.9">12</text>
<text x="133.3" y="115.3">6</text>
<text x="133.3" y="117.9">8</text>
<text x="142.2" y="115.3">5</text>
<text x="142.2" y="117.9">7</text>
<text x="46.9" y="124.2">8</text>
<text x="46.9" y="121.7">9</text>
<text x="100.9" y="122.9">6</text>
<text x="100.9" y="125.5">5</text>
<text x="120.6" y="120.4">11</text>
<text x="120.6" y="122.9">10</text>
<text x="121.2" y="125.5">9</text>
<text x="132.7" y="120.4">10</text>
<text x="142.2" y="120.4">9</text>
<text x="46.9" y="131.8">5</text>
<text x="46.9" y="129.3">6</text>
<text x="46.9" y="126.7">7</text>
<text x="100.9" y="128">4</text>
<text x="121.2" y="128">7</text>
<text x="46.9" y="136.9">3</text>
<text x="46.9" y="134.4">4</text>
<text x="111.5" y="134.1" transform="rotate(-90 111.5 134.1)">8</text>
<text x="46.9" y="142">1</text>
<text x="46.9" y="139.4">2</text>
</g>
<g font-size="1.8" fill="#0f0f0f">
<text x="207" y="46.6">PA0</text>
<text x="207" y="49.2">PA1</text>
<text x="207" y="51.7">PA2</text>
<text x="207" y="56.8">PA4</text>
<text x="207" y="54.3">PA3</text>
<text x="207" y="59.3">PA5</text>
<text x="223.6" y="59.3">PA4</text>
<text x="223.6" y="54.3">PA0</text>
<text x="223.6" y="56.8">PA2</text>
<text x="245.1" y="54.3">PA1</text>
<text x="245.1" y="59.3">PA5</text>
<text x="245.1" y="56.8">PA3</text>
<text x="207" y="61.9">PA6</text>
<text x="207" y="64.4">PA7</text>
<text x="223.6" y="64.4">CA1</text>
<text x="223.6" y="61.9">PA6</text>
<text x="245.1" y="64.4">CA2</text>
<text x="245.1" y="61.9">PA7</text>
<text x="207" y="69.5">CA1</text>
<text x="207" y="72">CA2</text>
<text x="207" y="79.7">PB0</text>
<text x="207" y="82.2">PB1</text>
<text x="207" y="87.3">PB3</text>
<text x="207" y="84.7">PB2</text>
<text x="207" y="89.8">PB4</text>
<text x="223.4" y="89.8">PB0</text>
<text x="245.1" y="89.8">PB1</text>
<text x="207" y="94.9">PB6</text>
<text x="207" y="92.4">PB5</text>
<text x="223.4" y="92.4">PB2</text>
<text x="223.4" y="94.9">PB4</text>
<text x="245.1" y="94.9">PB5</text>
<text x="245.1" y="92.4">PB3</text>
<text x="207" y="97.4">PB7</text>
<text x="223.4" y="100">CB1</text>
<text x="223.4" y="97.4">PB6</text>
<text x="245.1" y="100">CB2</text>
<text x="245.1" y="97.4">PB7</text>
<text x="207" y="105.1">CB2</text>
<text x="207" y="102.5">CB1</text>
</g>
<g font-size="1.8" fill="#0000c2">
<text x="72.6" y="95.1">+5V</text>
<text x="149" y="113.6">$9000</text>
<text x="149" y="111.1">$8000</text>
<text x="149.1" y="116.2">$A000</text>
<text x="149.2" y="118.7">$B000</text>
<text x="149.2" y="121.3">$C000</text>
</g>
</svg>
